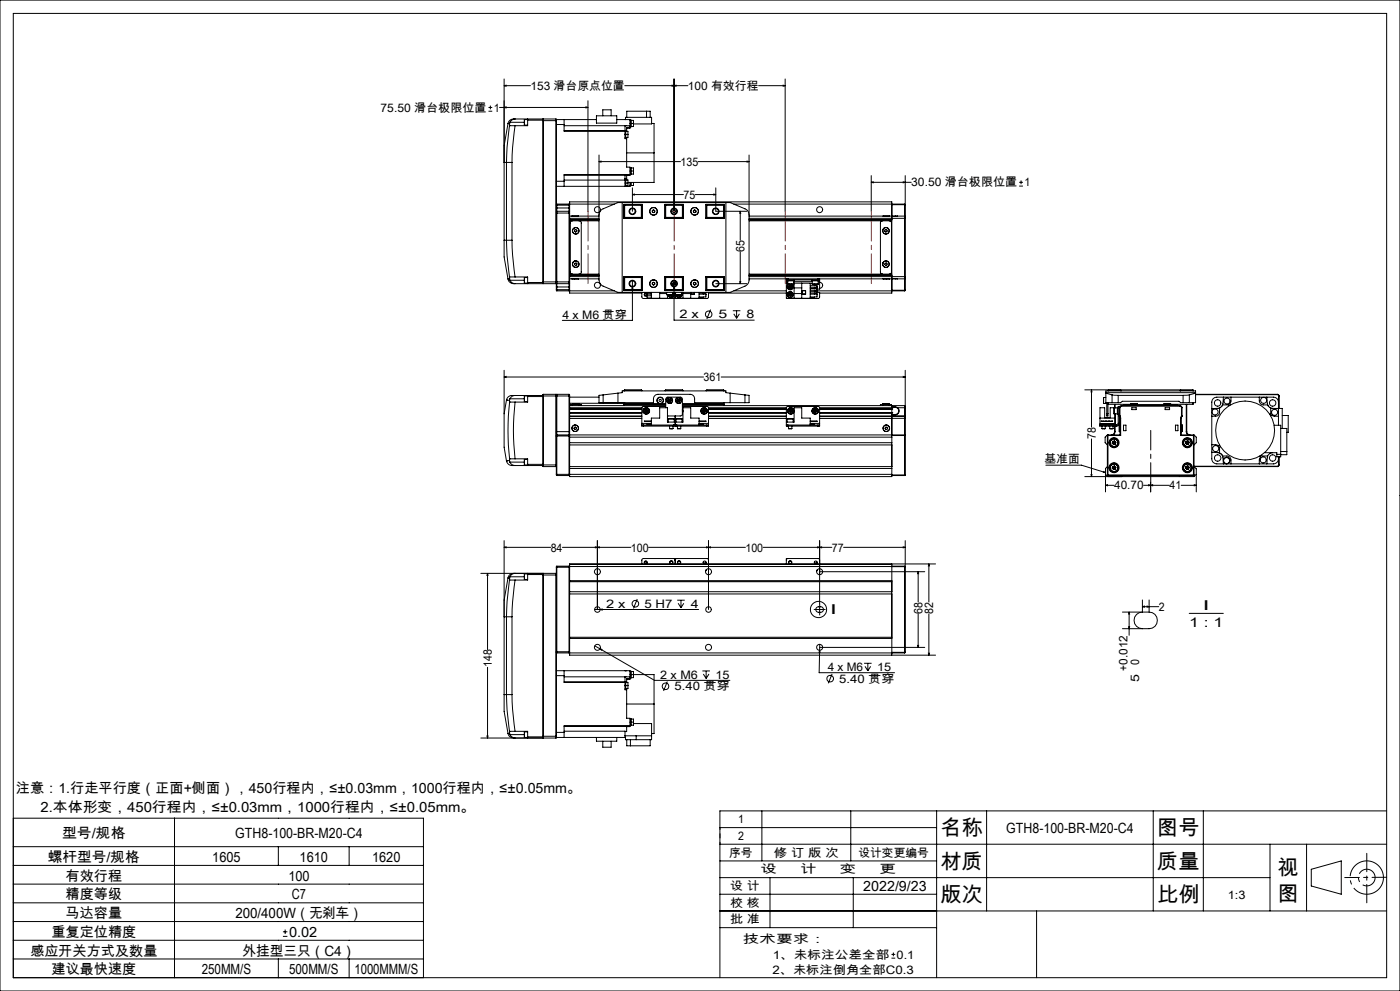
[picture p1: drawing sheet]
<svg xmlns="http://www.w3.org/2000/svg" width="420mm" height="297mm" viewBox="0 0 420 297" stroke-linecap="round" stroke-linejoin="round" font-family="sans-serif">
<g fill="none" stroke="#000" stroke-width=".3">
<path d="M0 0h420v297h-420zM4 4h412v289h-412zM146.5 33.3h1.2M146.5 32.2h1.2M147.1 31.6v1.2M149.9 32.2h26.5M151.2 25.7l.6-.2v.3zM151.2 32.2l.6-.2v.3zM151.2 23.7v48.3M151.2 25.7h7.9M152.4 37l-1.2 6.7v5h.7M152.4 37l.5 .1"/>
<path d="M152.9 37.5l-.8 6.6-.2 4.6M152.9 37.5l1.6 .2M152.9 37.1v.4M153 36.7l-.1 .4M153 36.7h4.3M154.5 35.7h-.3a1.65 1.65 0 0 0-1.8 1.3M154.5 37.7l-.7 6.5-.2 4.5M154.5 35.7l8.4 .1M154.5 35.7l-.8 .2-.7 .8M157.3 35.8v1.7M157.3 35.8h1M157.3 37.5h1"/>
<path d="M158.3 35.7v.3M158.3 36v1.7h-3.8M158.3 36h4.6M162.9 35.8v.4M162.9 36.2v48.3M162.9 36.2h4M163 35.7v49.3M163 35.7h3.8M163 35.7l-.1 .1M166.8 35.7v49.3M166.8 35.7l.1 .5M166.9 36.2v48.7"/>
<path d="M166.9 35.8h12M166.9 37.3h2.3M169.2 37.3v2h18.5v2h-.2M169.2 35.8v1.5M169.2 39.2h18.3M169.2 37.7h19.8M175.8 32l.6 .2-.6 .1zM176.4 30.2v33.1M178.9 34.7h6.1v2.2h-6.1zM180.8 34.7v-1.8h2.5v1.8M185 35.8h4v2.6h-1M187.4 25.7h19"/>
<path d="M187.5 39.2v1.1M187.5 37.7h.1M187.5 37.7v1.4M187.5 35.8h.1M187.5 39.1v.1M187.5 39.1h.5M187.6 35.8v-.6h7.9v1.9h-5.5M187.7 39.4h.7v.9M188 39.1v.3M188 35.2v-1.9h7.1v1.9M189 38.2h-1v.9M189 36h.4v2h-.4"/>
<path d="M189 37h1M189.2 36v2M189.4 36.1h.6v.9M190 37v.9h-.6M194 33.3v1.9M195.5 37h.7v8.8M201.6 25.5l.6 .2-.6 .1zM202.2 25.7l.6-.2v.3zM202.2 23.7v39.6M227.6 25.7h7.9M235 25.5l.5 .2-.5 .1zM235.5 23.7v39.6"/>
<path d="M151.9 48.7h1.7M151.9 48.7v23.3M153.6 48.7v23.3M166.9 54.3h2.3M169.2 54.3v1.5M169.2 54h18.3M179.7 48.4l.6-.1v.3zM179.7 46.5v37.4l.4 1.1 .5 .6 4.8 2h33.6l5.2-2.3 .4-.6 .1-.8v-37.4M179.7 48.4h24.5M187.5 40.3v1.3h.5M187.5 40.3h.1M187.5 52.5h.1"/>
<path d="M187.5 52.5v1M187.5 54v1.8M187.5 53.9h.2v1.9M187.5 55.8h.1M187.5 40.3h.9M187.5 53.5v.5M187.5 53.5h.5M187.5 54.9h.9M187.7 53.9h.7v1M188 41.2v.4M188 53.5v.4M188 41.6v8.5h1v2.4h-19.8"/>
<path d="M188 55.8h.1M188 45.8h8.2M188.4 40.3v.9h-.7M188.4 54.9v.9h-.7M189 52.3h-19.8v2M189 50.3h.4v1.9l-.4 .1M189 52.6h-1v.9M189 54.7v1.1h-22.1M189 51.3h1M189.2 50.3v2M189.2 54.7v1M189.4 50.3h.6v1"/>
<path d="M189.4 54.7v.9l-.4 .1M189.7 58.3l.6-.1v.3zM189.7 56.3v7M189.7 58.3h15.3M190 51.3v.9h-.6M190 54.7v.9h-.6M196.2 45.8v8.9h-7.8M208.6 58.3h6.1M209.4 48.4h15.3M214.1 58.2l.6 .1-.6 .2zM214.7 56.3v7h9.3M224.1 48.3l.6 .1-.6 .2z"/>
<path d="M261.4 54.6l.6-.1v.3zM261.4 54.6h12M261.4 52.6v10.7M271 54.5l.6 .1-.6 .2zM271.6 52.6v12.3M305.8 55.8h1.1M305.8 54.6h1.1M306.3 54.1v1.1M151.2 72v5l1.2 6.6M151.2 72h.7M151.9 72h1.7M151.9 72l.2 4.6 .8 6.5"/>
<path d="M153.6 72l.2 4.4 .7 6.6M166.9 61.6h4M166.9 63.8h4M166.9 62.3h4M167 63.3v21.7M167 61.2v2.1M167 63.3h3.7M167 61.2h3.7M167 63.3l-.1 .2M167 61.2l-.1 .1M170.7 63.3v21.7M170.7 61.2v2.1"/>
<path d="M170.7 63.3l.2 .2M170.7 61.2l.2 .1M170.9 63.5v.3M170.9 63.5v-3h96.6v4.3M170.9 63.8v20.7M170.9 66.2h8.8M170.9 65.9h8.8M170.9 64.8h8.8M170.9 61.2h13.4M170.9 65.4h8.8M170.9 65.8h8.8M171.6 64.8h2"/>
<path d="M171.7 66.2l-.5 .2-.1 .3v14.9l.1 .4 .5 .2M172.4 68.9l.4-.1 .3 .2-.1 .4-.3 .2-.3-.3zM172.4 78.9l.4-.1 .3 .3-.1 .3-.4 .1-.2-.2zM173.7 66.2l.5 .2 .2 .3v14.9l-.2 .4-.5 .2M179.7 64.4l.4-1.1 .5-.5 4.8-2.1h33.6l4.8 2.1 .6 .5 .3 1.1M186.7 60.7v26.9M187.1 64.8h.1M187.1 61.2h5.6v4.2h-5.6zM187.2 61.5v3.9M187.2 61.5h5.2M187.4 61.3v4M187.4 61.3l-.2 .2"/>
<path d="M187.4 61.3h5.3M187.4 65.3h5.3M192.4 61.5l.1-.2v4l-.1-.1M192.4 65.2h-5.2l.2 .1M192.4 61.5v3.7M195.7 63.5l.4 .2M195.7 63.1v.4M196 62.9l.4 .2M196 62.9l-.3 .2M196.4 63.5l-.3 .2M196.4 63.1v.4M199.5 61.2h5.5v4.2h-5.5z"/>
<path d="M199.5 61.3h5.5M199.5 65.3h5.5M199.7 61.5v3.7M199.7 61.5l-.1-.2v4l.1-.1M199.7 61.5h5M199.7 65.2h5M204.7 61.5l.2-.2v4l-.2-.1M204.7 61.5v3.7M208.1 63.5l.3 .2M208.1 63.1v.4M208.4 62.9l.3 .2M208.4 62.9l-.3 .2"/>
<path d="M208.7 63.1v.4M208.7 63.5l-.3 .2M211.8 61.2h5.5v4.2h-5.5zM211.8 61.3h5.3M211.8 65.3h5.3M212.1 61.5l-.2-.2v4l.2-.1M212.1 61.5v3.7M212.1 61.5h5.1M212.1 65.2h5.1l-.1 .1M217.1 61.3v4M217.1 61.3l.1 .2M217.2 61.5v3.9"/>
<path d="M217.2 64.8h.1M217.8 60.7v26.9M220.2 61.2h51.2M222.1 63.3l.1 .6h-.3zM222.1 63.3v8.7M222.1 75.5v9.5M224.7 66.2h42.8M224.7 65.9h42.8M224.7 64.8h43.9M224.7 65.4h46.7M224.7 65.8h42.8M264.8 66.2l-.5 .2-.2 .3v14.9l.2 .4 .5 .2"/>
<path d="M264.9 64.8h2M265.5 68.9l.3-.1 .3 .2v.4l-.4 .2-.3-.3zM265.5 78.9l.4-.1 .3 .3-.2 .4h-.4l-.2-.3zM266.8 66.2l.5 .2 .1 .3v14.9l-.1 .4-.5 .2M267.5 64.8v.6M267.5 65.4v17.5M267.5 61.3h3.9M268.6 64.8h.7M268.6 64.8h.1M269.3 64.8h-.7M269.3 64.8h2.1M271.4 65.4h.2"/>
<path d="M271.4 64.8v.6M271.4 64.8l.2 .1M271.4 61.2v.1M271.4 61.2l.2 .1h-.2M271.4 61.3v3.5M271.4 65.4v17.5M271.6 64.9v.5M271.6 65.4v17.5M152.4 83.6a1.79 1.79 0 0 0 2.1 1.4M152.9 83.1v.5M152.9 83.6l.1 .4M152.9 83.6h-.5"/>
<path d="M153 84l.7 .8 .8 .2M153 84h4.3M154.5 83l-1.6 .1M154.5 83h3.8v1.7M157.3 83.2v1.6M157.3 83.2h1M157.3 84.8h1M158.3 84.7v.3M158.3 84.7h4.6M162.9 84.9l-8.4 .1M162.9 84.5v.4M162.9 84.5h8"/>
<path d="M162.9 84.9l.1 .1M163 85h3.8M166.9 84.9v1.1M166.9 86l.1 1.2M166.9 84.9l-.1 .1M166.9 86.8h4M166.9 84.8l.1 .2M166.9 86h4M167 85v2.2M167 85h3.7M167 87.2h3.7M170.7 85v2.2"/>
<path d="M170.9 84.5v.3M170.9 84.8v3h21.6M170.9 82.2h8.8M170.9 82.5h8.8M170.9 83.6h8.8M170.9 87.2h13.4M170.9 82.9h8.8M170.9 84.8l-.2 .2M170.9 87l-.2 .2M171.6 83.6h2M187.1 83.6h.1M187.1 82.9h5.6v4.2h-5.6z"/>
<path d="M187.2 82.9v3.9M187.2 86.8h5.2M187.2 86.8l.2 .2M187.4 83v4M187.4 83l-.2 .2h5.2M187.4 83h5.3M187.4 87h5.3M189.7 85.8l.2 .6h-.3zM189.7 84.2v11.8h-21M192.4 83.2l.1-.2v4l-.1-.2M192.4 83.2v3.6M192.5 87.6l.1 1.5 .4 .4 9.3-.1"/>
<path d="M193.3 87.6v.2h2.1M193.3 88.2v.4h2.1M193.3 88.2v.2M193.3 88.2h2.1M193.5 88.6h.5M194.1 87.8v.4l-.4-.3-.4 .3M194.1 88.6v.7h1.3M195.4 87.6v1.8h14.3v-1.8M195.7 85.2l.4 .2M195.7 84.8v.4M196 84.6l.4 .2M196 84.6l-.3 .2"/>
<path d="M196.4 85.2l-.3 .2M196.4 84.8v.4M197.9 87.6v1.8M197.9 88h2.1M199.5 83h5.5M199.5 82.9h5.5v4.2h-5.5zM199.5 87h5.5M199.7 83.2v3.6M199.7 87v.1M199.7 83.2l-.1-.2v4l.1-.2M199.7 83.2h5M199.7 86.8h5"/>
<path d="M200 88.3h1.8M200 87.6v.7M200.2 88.3v1.1M200.4 87v.1M200.9 88.3l.1 .3M201 88.6l.5 .2M201 88.6l.4-.3 .1 .5M201.5 88.3l.4 .1M201.8 87.6v.7M201.8 88.1l.1 .3M201.8 85.2l.3-.1zM201.9 85.2l.2 .2"/>
<path d="M201.9 88.4l-.4 .4M201.9 85.3l.1 .1M201.9 87.6a.86 .86 0 0 1-.1 1.5 .86 .86 0 0 1-1.3-.8M202 87.6a.9 .9 0 0 1-.2 1.5 .9 .9 0 0 1-1.3-.8M202.1 84.6v.5M202.1 84.9h.5M202.2 85.8l.2 .6h-.3zM202.2 84.2v11.8h24.1M202.6 84.7v.6M202.6 87.6v1.8M202.7 88.3h1.8M202.7 87.6v.7"/>
<path d="M202.8 88.3l.2 .5M203.3 88.3v.3M203.3 88.6l.5 .2M203.3 88.6l.4-.3 .1 .5M203.8 88.3l.4 .2M204 87v.1M204.2 88.3v.2M204.2 88.5l-.4 .3M204.5 87.8a.91 .91 0 0 1-.3 1.2 .91 .91 0 0 1-1.2-.2M204.5 87.8a.88 .88 0 0 1-.3 1.2 .88 .88 0 0 1-1.2-.2M204.5 87.6v.7M204.7 83.2l.2-.2v4.1"/>
<path d="M204.7 83.2v3.6M204.7 87v.1M204.7 86.8l.2 .2M204.9 87.6v1.8M204.9 88h2.3M207.2 87.6v1.8M207.3 87.6v.6h1.1l-.1-.6M208.1 85.2l.3 .2M208.1 84.8v.4M208.4 84.6l.3 .2M208.4 84.6l-.3 .2M208.7 84.8v.4"/>
<path d="M208.7 85.2l-.3 .2M209.7 88.2h2.1M211 87.8v.4l.4-.3 .4 .3M211 89v.3h-1.3M211.8 88.2v.2M211.8 82.9h5.5v4.2h-5.5zM211.8 87.6v.2h-2.1M211.8 88.2v.8h-2.1M211.8 83h5.3M211.8 87h5.3M212.1 83.2l-.2-.2v4l.2-.2M212.1 83.2v3.6"/>
<path d="M212.1 86.8h5.1M212.5 87.6v1.5l-.3 .4-9.4-.1M212.5 87.8h23.4M213.2 92.8l-1.1 2.8M214.7 85h9.3M217.1 83v4M217.1 83l.1 .2h-5.1M217.2 82.9v3.9M217.2 83.6h.1M217.2 86.8l-.1 .2M219.9 93.1h2.2M220.1 94l.9 1.4"/>
<path d="M220.2 87.2h15.7M221 93.1v2.3M221.8 94l-.8 1.4M221.9 84.4h.3l-.1 .6zM224.7 82.2h42.8M224.7 82.5h42.8M224.7 83.6h11.2M224.7 82.9h46.7M235.9 83.9h.5M235.9 83.6h.5M235.9 83.9v.5M235.9 83.6v.3"/>
<path d="M235.9 84.4v5h7.2v-4.5h-5M235.9 84.4h.4M235.9 84.9h.4M236.2 83.9v.3h2v-.3M236.3 85.1h.1M236.3 84.2v.9M236.4 85.2h1.7M236.4 83.6v.3M236.4 83.6h9M236.4 83.9h9M236.5 86l.3 .4M236.6 88.1v.5"/>
<path d="M236.6 88.1l.5 .2M236.6 85.2l-.5 .8M236.6 88.6l.5 .2M236.7 85.2l-.5 .8M236.8 85.5l-.3 .5M236.8 85.5l.3 .5M237 87.8l-.4 .3M237 87.8l.5 .2M237 87.8l.1 1M237.1 86l-.3 .4M237.1 86l.2 .4M237.1 86h-.6"/>
<path d="M237.1 88.3l.4 .2M237.1 88.3l-.5 .3M237.3 85.5h-.5M237.3 85.5l.3 .4M237.3 85.5l-.2 .5M237.3 86.4h-.5M237.4 85.2a.87 .87 0 0 1 .2 1.5 .87 .87 0 0 1-1.4-.7M237.5 85.2a.9 .9 0 0 1 0 1.5 .9 .9 0 0 1-1.4-.7M237.5 88v.5M237.5 88l-.4 .3M237.5 88.5l-.4 .3M237.6 85.9l-.3 .5"/>
<path d="M237.6 85.9l-.5 .1M238.1 85.2h.1M238.1 84.2v.9M238.1 84.4h5.6M238.2 84.9v4.5M238.2 88h2.3M238.2 86.3h2.3M240.5 84.9v4.5M240.6 87.1h1.1v1.1h-1.1zM240.7 88.1v-1h1v1M243.1 85.6h2v.5M243.1 86.5h2v.5h-2"/>
<path d="M243.1 87.3h2v.5h-2M243.1 88.2h2M243.1 86.1h2M243.1 85h.6M243.6 83.9v.3h2v-.3M243.7 85.1h.1M243.7 85.1h1.8M243.7 84.2v.9M244.3 87.8v.4l.4-.3 .4 .3M244.3 85.2v.4M244.3 87v.3M244.3 89v.3h-1.2"/>
<path d="M244.3 87.2h27.1M244.5 85.6h.4M245.1 86.1l-.4 .3-.4-.3v.4M245.1 85.9v.2M245.1 88.2v.2M245.1 87.6h.8v1.5l-.4 .4-9.4-.1M245.1 88.2v.8h-2M245.1 86h.1M245.4 83.9h.5M245.4 83.6h.5M245.4 83.6v.3M245.5 85.1l-1.8 .1"/>
<path d="M245.5 84.2v.9M245.5 84.4h.4M245.9 84.6a.9 .9 0 0 1 .9 .9 .9 .9 0 0 1-.9 .9M245.9 83.9v.5M245.9 83.6v.3M245.9 84.4v2.2h-.8M245.9 83.6h22.7M264.9 83.6h2M267.5 82.9v4.9h-21.6M267.5 82.9v.6h1.1M267.5 87h3.9M268.6 83.5l.7 .1"/>
<path d="M268.6 83.6h.7M268.6 83.5v.1M269.3 83.6h2.1M271.4 82.9h.2M271.4 82.9v.7M271.4 87h.2M271.4 87v.2M271.4 83.6v3.4M271.6 82.9v.5M271.6 83.4l-.2 .2M271.6 87l-.2 .2M271.6 83.4v3.6"/>
<path d="M151.2 113l.6-.2v.3zM151.2 111v13M151.2 113h59.9M151.9 119.9h.1M151.9 119.9l1 .1M151.9 119.9l-.7 4.1M153 119.5l-.1 .5M153 119.5h4.3M154.5 118.5h-.3a1.84 1.84 0 0 0-2.3 1.4M154.5 118.5a1.59 1.59 0 0 0-1.5 1M154.5 118.5h8.4M157.3 119.5v.9"/>
<path d="M157.3 118.7v.8M157.3 118.7v1.7M157.3 118.7h1M158.3 118.5v.3M158.3 118.8h4.6M158.3 118.8v1.7h-3.8M162.9 118.7h8M162.9 118.8v20.4M163 118.2l-.1 .6M163 118.2v21.6M163 118.2h3.8M166.8 118.2v21.6"/>
<path d="M166.8 118.2l.1 12.3M167 118.2v12.1M167 118.2h3.7M167 118.2l-.1 .2M170.7 118.2v12.1M170.7 118.2l.2 .5M170.9 119h8.8M170.9 118.7v10.7M180.9 118.4l-1.2 .1v2.2h1.2M180.9 118.4v2.3M185.4 117.8v2.9M185.4 117.8l1.3-.1v-.5h31.1v.5l1.2 .1"/>
<path d="M185.4 117.8l-4.5 .6M187.2 117h5.3M187.2 117v.2M187.4 116.8h5l.1 .2M187.4 116.8v.4M187.4 116.8l-.2 .2M192.5 117v.2M199.6 117l.1-.2h5l.2 .2M199.6 117h5.3M199.6 117v.2M200.6 119.6l-.2 .4M200.6 119.6l.3 .4"/>
<path d="M201.1 119.6l.3 .4M201.1 119.6h-.5M201.1 119.6l-.2 .4M201.4 120l-.2 .4M201.4 120h-.5M203.3 119.6l-.2 .4M203.3 119.6l.5 .8M203.8 119.6l.2 .4M203.8 119.6h-.5M203.8 119.6l-.5 .9M204 120l-.2 .4M204 120h-.9"/>
<path d="M204.9 117v.2M211.9 117v.2M211.9 117h5.3M216.4 113h55.2M217.1 116.8h-5l-.2 .2M217.1 116.8v.4M217.1 116.8l.1 .2M217.2 117v.2M219 117.8v2.9M219 117.8l4.5 .6M223.5 118.4l1.2 .1v2.2h-1.2M223.5 118.4v2.3"/>
<path d="M271 112.8l.6 .2-.6 .1zM271.6 111v13.6M325.4 116.8h32.5M327.4 116.8v11.2M327.4 116.8l.2 .6h-.3zM331 119.1h.1M331 119.1v1.8M331.1 119.1v1.8M331.1 119.1h.7M331.8 117.7h26.9M331.8 117.8l1.8 .6M332.4 117h4"/>
<path d="M332.4 117v.2M332.4 117l.1-.2v.4M333.6 118.4l1.9 .1M333.6 118.4v2.3M335.5 118.5h19.4M335.5 118.5v2.2M336.4 117l-.2-.2v.4M336.4 117v.2M354 117h4M354 117l.2-.2v.4M354 117v.2M354.9 118.5v2.2"/>
<path d="M356.8 118.4l-1.9 .1M356.8 118.4v2.3M357.9 116.8l.1 .2M357.9 116.8v.4M358 117v.2M358.7 118.2h24.5M358.7 118.3h24.5M358.7 117.8l-1.9 .6M367 119l-.2 2.4M369.3 119v1.4l-.4 .6 .2 .4M377.8 119v1.2a1.21 1.21 0 0 0 1.2 1.2h1.3M379 119h-13.9a1.45 1.45 0 0 0-1.6 1.5v2.8"/>
<path d="M379.2 119h2.8a1.51 1.51 0 0 1 1.5 1.5v7M380 119l.3 2.4M383.2 118.2l.4 .1 .1 .4M383.2 118.3l.4 .4M383.2 118.2v.1M383.6 118.7h.1M383.6 118.7v3.7M383.7 118.7v3.7M151.2 124v10l.7 4.1M151.9 138.1a2.06 2.06 0 0 0 2.6 1.4M151.9 138.1h.1M152.9 120v.4"/>
<path d="M152.9 138l.1 .5M152.9 138l-1 .1M152.9 120.4l1.6 .1M152.9 120.4a75.3 75.3 0 0 0 0 17.2M152.9 137.6v.4M153 138.5l.7 .8 .8 .2M153 138.5h4.3M154.5 120.5a73.4 73.4 0 0 0 0 17M154.5 137.5l-1.6 .1M154.5 137.5h3.8v1.7M154.5 139.5h8.4M157.3 138.5v.8"/>
<path d="M157.3 137.7v.8M157.3 137.7v1.6M157.3 137.7h1M157.3 139.3h1M157.3 120.4h1M158.3 139.2v.3M158.3 139.2h4.6M162.9 139.2l.1 .6M162.9 139.3h4M163 139.8h3.8M166.9 139.7l-.1 .1M166.9 130.5l.1 12"/>
<path d="M166.9 130.7h4M166.9 129.4h4M167 130.3h3.7M167 130.3v12.2M167 130.3l-.1 .2M170.7 130.3v12.2M170.7 130.3l.2 .2M170.9 129.4v.9M170.9 131h96.6M170.9 132.7h96.6M170.9 133.3h96.6M170.9 130.3h100.5"/>
<path d="M170.9 139.8h96.6M170.9 121.6h28.8M170.9 122.6h21.6M170.9 123.7h21.6M170.9 122.7h21.6M170.9 123.6h21.6M170.9 122.2h21.7M170.9 124.7h21.6M170.9 125.4h21.6M170.9 122.5h21.6M170.9 124.8h21.6M170.9 120.9h16.3"/>
<path d="M171.7 121h2M171.7 121.2h-.6v.4M171.7 121v.6M171.7 121.2h2M171.8 121.2h1.9M172.3 128.1l.3-.1 .3 .3-.1 .3-.4 .1-.2-.3zM173.7 121.2h.7v.4M173.7 121v.6M180.9 120.7h15.1v-1.2a1.39 1.39 0 0 1 1.4-1.3h9.6a1.33 1.33 0 0 1 1.4 1.3v1.2h15.1M187.2 120.7v.9M187.4 121h12.3M187.4 121l-.2 .2h12.5"/>
<path d="M187.4 120.7v.3M192.5 127.4v.3h.5M192.5 127.4h.5M192.5 126.9v.5M192.5 126.9h2.9M193 127.4h9.1M193 127.7h9.1M193 127.4v.3M193.4 123.3l.3 .3M193.5 122.8l-.1 .5M193.5 122.8l.4 .4M193.9 123.2l.3 .3"/>
<path d="M193.9 123.2l-.2 .4M194 122.7l-.5 .1M194 122.7l.4 .3M194 122.7l-.1 .5M194.2 123.5l-.5 .1M194.4 123l-.2 .5M194.4 123l-1 .3M195.4 127.4v-2.1h2.5v-3.1h2.3v4.3h4.7v-4.3h2.3v3.1h2.5v2.1M195.4 127h-1.3v.2h1.3M195.4 126.2h-2.1l2.1 .1M199.7 121.8l-7 .2-.2 4.9M199.7 122.2v-2.5l.4-.6 4.1-.1 .5 .4v4.7l-.2 .4-.3 .2h-4"/>
<path d="M200.4 120l.3 .5M200.5 125.6h1.8M200.5 125.6v.9M200.9 128.4h1M200.9 127.7v.7M200.9 120l-.2 .5M200.9 120l.3 .4M200.9 120h-.5M201.2 120.4l-.5 .1M201.9 127.7v.7M202.1 127.4h1M202.1 127.7h.5"/>
<path d="M202.1 127.4v.3M202.2 125.5l-1.7 .1M202.3 125.6h.1M202.3 125.6v.9M202.6 127.7h.5M202.6 124.7v3M202.8 125.6h.2M202.8 125.6v.9M203 125.5l-.2 .1M203 125.5h1.6M203.1 127.4v.3M203.1 127.4h9"/>
<path d="M203.1 127.7h9M203.1 120l.2 .5M203.2 128.4h1M203.2 127.7v.7M203.8 120.4l-.5 .1M204.2 127.7v.7M204.6 125.6h.1M204.6 125.6v.9M204.7 122.6l.2 .5-.2 .6M204.7 121.8l7.6 .1 .2 .3v4.7M204.7 122.8v.7M204.7 122.9v.5"/>
<path d="M204.7 121.6h66.7M204.7 121h12.4M209.7 127h1.3v.2h-1.3M209.7 126.2h2.1l-2.1 .1M209.7 126.9h2.8M210.8 122.9v.5M210.8 122.9l.4 .3M210.8 123.4l.4 .2M211.2 122.7l-.4 .2M211.2 122.7l.4 .2M211.2 122.7v.9M211.2 123.2l.5 .2"/>
<path d="M211.2 123.2l-.4 .2M211.6 122.9l.1 .5M211.6 122.9l-.4 .3M211.7 123.4l-.5 .2M212.1 127.4h.4M212.1 127.4v.3M212.5 127.4v.3h-.4M212.5 126.9v.5M212.5 122.6h23.4M212.5 123.7h23.4M212.5 122.7h23.4M212.5 123.6h23.4"/>
<path d="M212.5 122.2h23.4M212.5 124.7h23.4M212.5 125.4h23.4M212.5 122.5h23.4M212.5 124.8h23.4M217.1 120.7v.3M217.1 121l.1 .2h-12.5M217.2 120.7v.9M235.9 127.4h.5M235.9 126.5h2.3v-4.3h2.3v3.1h2.6v2.1M236.2 125.5h.1M236.1 125.6h.2"/>
<path d="M236.1 125.6v.9M236.3 125.5l1.6 .1M236.3 125.6h1.6M236.4 127.4h9M236.4 127.7h9M236.4 127.4v.3M236.5 128.4h1.1M236.5 127.7v.7M236.7 123.4l.5 .2M236.8 122.9l-.1 .5M236.8 122.9l.4 .3M237.2 123.2l.4 .2"/>
<path d="M237.2 123.2v.4M237.3 122.7l-.5 .2M237.3 122.7l.4 .2M237.3 122.7l-.1 .5M237.6 127.7v.7M237.6 123.4l-.4 .2M237.7 122.9l-.1 .5M237.7 122.9l-1 .5M237.9 125.6v.9M243.1 127h1.2v.2h-1.2M243.1 126.2h2l-2 .1M243.1 126.9h2.8"/>
<path d="M244.1 122.9l.1 .5M244.1 122.9l.9 .5M244.2 123.4l.4 .2M244.5 122.7l-.4 .2M244.5 122.7l.5 .2M244.5 122.7l.1 .9M245 122.9v.5M245 122.9l-.8 .5M245 123.4l-.4 .2M245.4 127.4h.5M245.4 127.4v.3M245.9 122.5l21.6 .1"/>
<path d="M245.9 127.4v.3h-.5M245.9 126.9v-4.7l-.2-.3-9.4-.1-.4 .4v5.5h.5M245.9 126.9v.5M245.9 122.6h21.6M245.9 123.7h21.6M245.9 122.7h21.6M245.9 123.6h21.6M245.9 122.2h21.6M245.9 124.8h21.6M264.8 121h2M264.8 121.2h-.7v.4M264.8 121.2h2.6v.4"/>
<path d="M264.8 121v.6M264.8 121.2h1.9M265.7 128h.4l.2 .4-.2 .3h-.4l-.2-.4zM266.8 121v.6M267.5 123.7h.1M267.5 122.2v2.6M267.5 124.8v18h-96.6v-12.5M267.5 122.6h.1M267.5 130.5h3.9M267.5 124.3h1.1M267.5 124.2h1.1M267.5 124.8h3.9"/>
<path d="M267.5 122.1h1.1M268.6 121.9h-1.1v-.3v.6M268.6 122.1l.6 .2M268.6 121.9l.7 .3M268.6 121.9v.2M268.6 124.2v.1M269.2 122.3a1.07 1.07 0 0 1 .4 1.2 1.07 1.07 0 0 1-1 .7M269.3 122.2a1.18 1.18 0 0 1 .4 1.3 1.18 1.18 0 0 1-1.1 .8M269.3 122.2h2.1M269.3 122.2l-.1 .1M271.4 130.3v.2M271.4 130.3l.2 .2h-.2"/>
<path d="M271.4 121.6v.6M271.4 121.6l.2 .1v.5h-.2M271.4 124.6h.2M271.4 124.6v.2M271.4 125.4h.2M271.4 124.8v.6M271.4 124.6l-25.5 .1M271.4 122.2v2.4M271.4 125.4v4.9M271.4 130.5v11.8M271.4 125.4h-25.5M271.6 124.7l-.2 .1"/>
<path d="M271.6 124.6v.1M271.6 124.7v.7M271.6 125.4v16.9M313.8 139.4h10.6l7.2 2.2M327.4 131.5v11.3M330 125.3h4.5M330.1 127h4.3v.2h-4.3zM330.4 126.2l.8 .1zM330.4 127.4h-.5v.3h.5M330.4 127.4h4.6M330.4 127.7h1.4M330.4 127.4v.3"/>
<path d="M330.6 128.4h1M330.6 127.7v.7M331 120.9h.1M331.1 120.9h.9M331.6 126.2l.5 .1zM331.6 127.7v.7M331.8 127.7h.9M331.8 127.4v.3M332 124v.7h.4v-.7M332 124h.4M332 120.7v3.3M332.2 130.5l.1-.2 .1 .2"/>
<path d="M332.2 130.5h.2M332.2 139.8l-.6 .6v7M332.2 130.5v11.8M332.4 130.5h3.8M332.4 120.7v3.3M332.4 130.5v11.8M332.4 121l.1 .2M332.4 126.2l.5 .1zM332.5 121.2h6.7M332.5 120.7v.5M332.7 127.7h2.3M332.7 127.4v.3"/>
<path d="M332.9 128.4h1M332.9 127.7v.7M333.3 126.2l.5 .1zM333.6 120.7h1.9M333.6 120.7h-1.8v-3.5h26.9v3.5h-1.9M333.7 132.8l.3 .4M333.8 132.3l-.1 .5M333.8 132.3l.4 .4M333.8 139.8l-.1 .5M333.8 139.8l.4 .4M333.9 127.7v.7M334.2 122.2v.1"/>
<path d="M334.2 122.3v1.7M334.2 122.2v1.8M334.2 124h1M334.2 122.2h1M334.2 132.7l-.5 .1M334.2 132.7l-.2 .5M334.2 132.7l.4 .4M334.4 129.4a.96 .96 0 0 1-1 .9M334.4 129.4h.1M334.4 132.1l-.6 .2M334.4 132.1l.4 .4M334.4 132.1l-.2 .6"/>
<path d="M334.4 139.6l.4 .4M334.4 139.6l-.6 .2M334.4 139.6l-.2 .6M334.4 121.2v1M334.4 127.7v1.7M334.5 122.2h-1.4v3h-1.7v-3h-1.4v5.2M334.5 124v3.4M334.5 129.4l-.5 .9M334.5 121.2v1M334.5 127.7v1.7M334.6 133.1l-.6 .1M334.8 132.5l-.2 .6"/>
<path d="M334.8 132.5l-.6 .2M335 127.4v.3M335.5 122.2h-.3v1.9h.3M335.5 126.9l-.5 .5M335.5 120.7h.7l.5-.4h17l.5 .4h.7M335.5 126.9h.3M335.5 122.3h.3M335.5 122.3v4.6M335.8 127.4v2M335.8 127.3h.1M335.8 127.4h.1M335.8 124.7l.2 .7"/>
<path d="M335.8 122.2v-.4h-.3v.5M335.8 126.9a.84 .84 0 0 1-.8 .8M335.8 124.6l.1 .2M335.8 124.6h.2M335.8 122.2h.2M335.8 127.3v2.1M335.8 127.3h.2M335.8 129.4h.2M335.8 122.2v4.7M335.9 124.8l.1 .6M336 124.6v.1M336 124.7l.2 .7"/>
<path d="M336 124.7l-.1 .1M336 127.3v2.1M336 122.2v2.4M336 127.4h.1M336 129.3v.1M336 125.4h.2M336 130.3l.2 .2M336 130.3h-3.8l-.7 .7v1.7l.7 .6M336 125.4v4.9M336.2 125.4v5.1M336.5 121.6v.1M336.5 121.7l-.5 .5"/>
<path d="M336.5 121.6l-.5 .1-.2 .5M336.5 121.6h17.4M336.5 121.7h17.4M337 127.4h.8v1.7h-.8zM337.9 121.2h-.7v.4M337.9 121.2h14.6M337.9 121.2v.4M339.2 121h2M339.2 121.2h.1M339.2 121.2h2M339.2 121v.2M339.5 122.2h1.4v.6h-1.4z"/>
<path d="M341.2 121.2h.1M341.2 121v.2M349.2 121h2M349.2 121.2h.1M349.2 121.2h2M349.2 121v.2M349.5 122.2h1.4v.6h-1.4zM351.2 121.2h.1M351.2 121.2h6.7M351.2 121v.2M352.5 121.2h.7v.4M352.5 121.2v.4"/>
<path d="M352.6 127.4h.8v1.7h-.8zM353.9 121.7l.5 .5M353.9 121.6v.1M353.9 121.6l.5 .1 .2 .5M354.2 125.4h.2M354.2 130.5h3.8M354.2 125.4v5.1M354.4 129.3v.1M354.4 130.3l-.2 .2M354.4 130.3h3.8l.7 .7v1.7l-.7 .6M354.4 125.4v4.9M354.4 124.7l.1 .1"/>
<path d="M354.4 124.7l-.2 .7M354.4 127.3v.1M354.4 122.2h.2M354.4 124.6v.1M354.4 124.6h.2M354.4 127.3v2.1M354.4 127.3h.2M354.4 129.4h.2M354.4 122.2v2.4M354.5 124.8l-.1 .6M354.6 127.3v2.1M354.6 124.7l-.2 .7"/>
<path d="M354.6 124.6l-.1 .2M354.6 122.2v2.5M354.9 120.7h1.9M355.6 132.8l.4 .4M355.8 132.3l-.2 .5M355.8 132.3l.8 .8M355.8 139.8l-.2 .5M355.8 139.8l.8 .8M355.9 129.4l.2 .6 .3 .3M355.9 129.4h.1M355.9 121.2v8.2M356 129.4a1.02 1.02 0 0 0 1 .9"/>
<path d="M356 121.2v8.2M356.4 132.1l.4 .4M356.4 132.1l-.6 .2M356.4 132.1l-.4 1.1M356.4 139.6l.4 .4M356.4 139.6l-.6 .2M356.4 139.6l-.2 .6M356.6 133.1l-.6 .1M356.8 132.5l-.2 .6M356.8 132.5l-1.2 .3M357.9 120.7v.5M358 130.5h.2"/>
<path d="M358 130.5v-.2l.2 .2M358 120.7l-.1 .5M358 130.5v11.8M358.2 139.7h25M358.2 130.5v11.8M363.5 133.3h1.4l.6 .3 .4-.2M363.5 123.6v13.9a1.51 1.51 0 0 0 1.6 1.5h2.7M363.5 135.5l2.4 .3M365.8 135.7a2.25 2.25 0 0 1 1.2 2.6v.7M365.9 122.3v1.3a1.14 1.14 0 0 1-1.2 1.1h-1.2M365.9 135.8l.9 .9h1.3a1.2 1.2 0 0 1 1.2 1.2v1.1M365.9 122.3l-2.4 .2"/>
<path d="M366.1 133.8l-.2 .2v1.8M366.2 122.1l-.3 .2M366.8 121.4l-.9 .9M366.8 121.4h1.7l.2 .2M366.8 121.3l-.2 .4M378 136.7l.2 .3-.4 .6v1.4M378.4 136.4l.2 .3h1.7M380.3 136.7l-.3 2.3M380.3 121.4l.9 .9M380.3 121.4l.2 .3M380.9 122.1l.3 .2M381.2 124.6l.3-.2 .6 .3h1.4"/>
<path d="M381.2 122.3v1.7l-.3 .2M381.2 122.3l2.3 .2M381.8 135.7a1.69 1.69 0 0 0-1.5 1M382.2 127.5h2v9.4h-1.2v-1.2h-3.6M382.5 122.4h2.2v6M383 136.2h1.2M383.2 139.8h-25l.7 .7v6.9M383.2 139.7v.1M383.5 136.9a1.64 1.64 0 0 1-1.5 2.1h-13.9M383.6 139.3l-.4 .4M383.6 139.3h.1M383.6 136.9v2.4"/>
<path d="M383.7 139.3l-.1 .4-.4 .1M383.7 136.9v2.4M384.2 128.4h1.8v7.9h-1.8M384.2 135.3h1.8M384.7 124.5h1.8v5.1h-.5M166.9 142.1h4M167 142.5h3.7M170.9 142.2h96.6M170.9 140.4h96.6M170.9 142.3l-.2 .2M267.5 142.5h3.9M267.5 142.3h3.9"/>
<path d="M271.4 142.3v.2M271.4 142.3h.2M271.6 142.3l-.2 .2M327.3 142.2h.3l-.2 .6zM331.1 141.3l.5 .3h-.6zM331.6 145.4l.6-.1v.3zM331.6 145.4h2.6M331.6 142.2l.7 .6M332.2 142.3h.2M332.2 142.3l.2 .2M332.4 142.3v.2M332.4 142.5h25.6"/>
<path d="M332.4 142.3h25.6M333.7 140.3l.3 .4M334.2 140.2l-.5 .1M334.2 140.2l-.2 .5M334.2 140.2l.4 .4M334.6 140.6l-.6 .1M334.8 140l-.2 .6M334.8 140l-.6 .2M336.9 142.5l-.3 .3M343.1 145.4h7.7M344.6 145.3l.6 .1-.6 .2zM345.2 145.4l.6-.1v.3z"/>
<path d="M345.2 144.5v2.9M353.6 142.5l.3 .3M354.4 145.4h4.5M355.6 140.3l.4 .4M356.2 140.2l-.2 .5M356.2 140.2l-.6 .1M356.6 140.6l-.6 .1M356.8 140l-.2 .6M356.8 140l-.6 .2M358 142.3h.2M358 142.3v.2M358.2 142.3l-.2 .2"/>
<path d="M358.3 145.3l.6 .1-.6 .2zM358.9 142.2l-.7 .6h-32.8M146.3 171.8v22.9M146.3 171.8l.1 .6h-.3zM151.2 164l.6-.1v.3zM151.2 162v46.2M151.2 164h14M152.4 173.2l-1.2 6.6v5.1h.7M152.4 173.2l.5 .1M152.9 173.7l-.8 6.6-.2 4.6M152.9 173.7l1.6 .1M152.9 173.3v.4"/>
<path d="M153 172.9a1.64 1.64 0 0 1 1.5-1.1h-.3a1.65 1.65 0 0 0-1.8 1.4M153 172.9l-.1 .4M153 172.9h4.3M154.5 173.8l-.7 6.6-.2 4.5M157.3 172v1.7M157.3 172h1M157.3 173.7h1M158.3 171.8v.4M158.3 172.2v1.6h-3.8M158.3 172.2h4.6M162.9 171.8v.1M162.9 171.9v49.2"/>
<path d="M162.9 171.9v.4M162.9 172.3v48.4M162.9 172.3h4M166.8 171.8v49.4M166.8 171.8h-22.5M166.8 171.8l.1 .1M166.9 170.1h4M167 169.7l-.1 51M167 169.7v26M167 169.7h3.7M170.7 169.7v26M170.7 169.7l100.7 .1"/>
<path d="M170.9 177.3v.1M170.9 174h96.6M170.9 174.3h96.6M170.9 169.1h96.6M170.9 178h96.6M170.9 177.3h96.6M178.6 163.9l.6 .1-.6 .2zM179.2 164l.6-.1v.3zM179.2 162v20.7M189.3 164h-20.6M191.2 179.5l-1.2 2.8M193.3 168.4v.3h.8v-.3"/>
<path d="M193.5 168.2h.5M201.2 169a.5 .5 0 0 1-.2-.8 .5 .5 0 0 1 .8 0 .5 .5 0 0 1-.2 .8M202.3 167.4h.5M202.6 167.4v1.6M203.2 179.9h2.2M203.6 169a.5 .5 0 0 1-.3-.7 .5 .5 0 0 1 .8 0 .5 .5 0 0 1-.2 .7M204.3 179.9v2.2M211 168.4v.3h.8v-.3M211.8 171l-.1 .2M211.9 163.9l.6 .1-.6 .2zM212.5 164l.6-.1v.3zM212.5 167.9l-.3-.5h-9.2l-.4 .5-.5-.5h-9.1l-.4 .3-.1 1.3"/>
<path d="M212.5 162v20.7M223.6 164h-29M229 164h20.6M235.9 167.9l.4-.5h9.2l.4 .5M236.1 167.4h-.2v1.6M236.9 169a.5 .5 0 0 1-.2-.8 .5 .5 0 0 1 .8 0 .5 .5 0 0 1-.3 .8M244.3 168.4v.3h.8v-.3M245.1 170.9v.1M245.1 170.8l-.1 .4M245.3 163.9l.6 .1-.6 .2zM245.9 164l.6-.1v.3zM245.9 162v19"/>
<path d="M245.9 171.3h31.5M253.1 164h18.5M267.5 169v27.4M267.5 169.7h3.9M271 163.9l.6 .1-.6 .2zM271.4 169.7l.2 .1h-.2M271.4 169.7v.1M271.4 169.8v25.7M271.6 162v33.5M275.4 171.3l.2 .6h-.3zM275.4 171.3v9.1M278.7 169l.1 .6h-.3z"/>
<path d="M278.7 169v11.4M280.7 169h-109.8v27.4h109.8M342.7 179.8v3.6a2.49 2.49 0 0 0-2.5 2.5 2.49 2.49 0 0 0 2.5 2.5M344.7 179.8v3.6M146.3 200v21.2M151.9 184.9h1.7M151.9 184.9v23.3M153.6 184.9v23.3M166.9 195.3h4M166.9 195.5l.1 .2M167 195.7h3.7M170.9 195.7h100.5"/>
<path d="M170.9 191.3h96.6M170.9 191h96.6M170.9 195.5l-.2 .2M178.4 182.7h31.2M178.4 193.6l1.6 .8M180 194.4l.6 .2-.2 .3zM180 194.4l16.4 9.5h22.6M180.1 182.7l.6-.2v.3zM203.4 180.8l.9 1.3M205.1 180.8l-.8 1.3M245 182.1l.3-.2h.9a.83 .83 0 0 1 .9 .8 .83 .83 0 0 1-.9 .8 1.15 1.15 0 0 1-1.4-.5zM245 182.7h1.7"/>
<path d="M245.9 194.9l.1 .6h-.3zM245.9 181.9v1.6M245.9 194h31.5M245.9 193.1l-.2 8.5h22.7M259.2 198.8h2.3M259.5 199.7l.8 1.3M260.3 198.8v2.2M261.2 199.7l-.9 1.3M267.5 195.5h3.9M271.4 195.5v.2M271.4 195.5h.2M271.6 195.5l-.2 .2"/>
<path d="M275.3 193.4h.3l-.2 .6zM275.4 184v10M278.5 195.8h.3l-.1 .6zM278.7 184v12.4M336.7 183.4h8M338.6 187.8h.3l-.2 .6zM338.7 183.4v7M338.7 183.4l.2 .6h-.3zM342.7 181.8l.6-.2v.4zM342.7 181.8h4.9M344.1 181.6l.6 .2-.6 .2zM344.7 183.4a2.49 2.49 0 0 1 2.5 2.5 2.49 2.49 0 0 1-2.5 2.5h-8"/>
<path d="M356.8 183.8h10.2M151.2 208.2v5l1.2 6.6M151.2 208.2h.7M151.9 208.2l.2 4.6 .8 6.5M151.9 208.2h1.7M152.4 219.8a1.8 1.8 0 0 0 2.1 1.4h-.1a1.59 1.59 0 0 1-1.4-1M152.9 219.3v.4M152.9 219.7l.1 .5M152.9 219.7l-.5 .1M153.6 208.2l.2 4.4 .7 6.6M154.5 219.2l-1.6 .1M154.5 219.2h3.8v1.6"/>
<path d="M157.3 219.4v1.6M157.3 219.4h1M166.9 201h2.3M166.9 219.5h2.3M166.9 202.5h2.3M169.2 219.5v1.5M169.2 201v1.5M169.2 201h19.8v2.6h-1M169.2 202.5v2h18.3M169.2 204.4h18.3M169.2 219.1h18.3M169.2 202.8h19.8"/>
<path d="M187.5 205.5v1.2h.5M187.5 204.5h.2v1.9h-.2M187.5 204.5v1M187.5 204.4v.1M187.5 202.8h.1M187.5 202.8v1.6M187.5 202.8v.1M187.5 201h.1M187.5 219.1v1.9M187.5 201h.2M187.5 205.5h.9M187.5 204.3h.5"/>
<path d="M187.7 204.5h.7v1M187.7 201h.1M188 206.4v.3M188 204.3v.2M188 206.7v8.6h1v2.2M188 211h8.2M188.4 205.5v.9h-.7M189 217.5l-19.8 .2M189 215.4l1 .1v.9M189 202.2h7.2v8.8M189 217.8h-1v1.4l-.5-.1M189 203.3h-1v1"/>
<path d="M189 201.2h.4v2h-.4M189 217.5h-19.8v2M189 216.4h1M189.2 215.4v2M189.2 201.2v2M189.4 215.5v1.9h-.4M189.4 201.3h.6v1.8h-.6M190 216.4v.9h-.6M190 216.8h5.5v4.9h-7.9v-.7h-20.7M196.2 211v8.8h-.7M200.2 204.3l-1.1 2.8M210.7 201.1h2.3"/>
<path d="M211 202l.8 1.3M211.8 201.1v2.2M212.7 202l-.9 1.3M249.6 202l-1.1 2.8M146.1 220.6h.3l-.1 .6zM153 220.2h4.3M157.3 221h1M158.3 220.8v.4M158.3 220.8h4.6M162.9 221.1v.1M162.9 220.7v.4M162.9 220.7h4"/>
<path d="M166.8 221.2h-22.5M166.9 220.7l-.1 .5M178.9 221v1.1h6.1v-1.1M180.8 222.1v1.8h2.5v-1.8M187.5 220.5h8M188 221.7v1.8h7.1v-1.8M189.1 221.7v1.8M190.9 220.5v1.2M4 245.2h123v47.8M4 253.7h123M4 259.4h123M52.4 245.2v47.8"/>
<path d="M83.5 253.7v5.7M104.7 253.7v5.7M216 253h200M216 248h65M216 258h65M228.6 243v15M255.2 243v15M281 243v50M296 243v30M346 243v30M361 243v30M381 253v20"/>
<path d="M392 253v20M416 243h-200v50M4 265h123M4 270.6h123M4 276.2h123M84.9 279.3h1.3M85.5 278.6v1.3M216 278h65M216 273h200M216 263h165M216 268h65M231 263v15"/>
<path d="M256 263v15M311 273v20M393.4 260.5l9-2.5v10l-9-2.5zM4 281.8h123M4 287.4h123M83.5 287.4v5.6M84.9 280.6h1.3M104.7 287.4v5.6M267.4 287.2h1.2M267.4 286h1.2M268 285.5v1.1"/>
<circle cx="172.7" cy="79.2" r=".96"/>
<circle cx="172.7" cy="79.2" r="1.01"/>
<circle cx="172.7" cy="69.2" r=".99"/>
<circle cx="172.7" cy="69.2" r=".95"/>
<circle cx="179.2" cy="62.8" r=".9"/>
<circle cx="189.7" cy="63.3" r=".83"/>
<circle cx="189.7" cy="63.3" r="1"/>
<circle cx="196.1" cy="63.3" r="1.16"/>
<circle cx="196.1" cy="63.3" r="1.12"/>
<circle cx="202.2" cy="63.3" r=".41"/>
<circle cx="202.2" cy="63.3" r="1"/>
<circle cx="202.2" cy="63.3" r=".83"/>
<circle cx="208.4" cy="63.3" r="1.15"/>
<circle cx="208.4" cy="63.3" r="1.11"/>
<circle cx="214.7" cy="63.3" r="1"/>
<circle cx="214.7" cy="63.3" r=".83"/>
<circle cx="245.9" cy="62.8" r=".9"/>
<circle cx="265.8" cy="69.2" r=".95"/>
<circle cx="265.8" cy="79.2" r=".99"/>
<circle cx="265.8" cy="69.2" r=".99"/>
<circle cx="265.8" cy="79.2" r=".96"/>
<circle cx="179.2" cy="85.5" r=".9"/>
<circle cx="189.7" cy="85" r=".83"/>
<circle cx="189.7" cy="85" r="1"/>
<circle cx="196" cy="85" r="1.16"/>
<circle cx="196.1" cy="85" r="1.12"/>
<circle cx="202.2" cy="85" r=".82"/>
<circle cx="202.2" cy="85" r=".41"/>
<circle cx="202.2" cy="85" r="1"/>
<circle cx="208.4" cy="85" r="1.15"/>
<circle cx="208.4" cy="85" r="1.11"/>
<circle cx="212.6" cy="94.2" r="1"/>
<circle cx="214.7" cy="85" r="1"/>
<circle cx="214.7" cy="85" r=".83"/>
<circle cx="237.1" cy="88.3" r=".87"/>
<circle cx="379.1" cy="120" r=".91"/>
<circle cx="172.6" cy="128.3" r=".95"/>
<circle cx="172.6" cy="128.4" r="1"/>
<circle cx="193.9" cy="123.2" r=".86"/>
<circle cx="193.9" cy="123.1" r=".9"/>
<circle cx="193.9" cy="123.1" r=".99"/>
<circle cx="198.1" cy="120" r=".9"/>
<circle cx="198.1" cy="120" r=".99"/>
<circle cx="198.1" cy="120" r=".34"/>
<circle cx="200.9" cy="120" r=".87"/>
<circle cx="200.9" cy="120" r=".9"/>
<circle cx="203.6" cy="120" r=".86"/>
<circle cx="203.6" cy="120" r=".9"/>
<circle cx="211.2" cy="123.1" r=".87"/>
<circle cx="211.2" cy="123.1" r="1"/>
<circle cx="211.2" cy="123.2" r=".9"/>
<circle cx="237.2" cy="123.1" r=".87"/>
<circle cx="237.2" cy="123.1" r="1"/>
<circle cx="244.6" cy="123.1" r=".87"/>
<circle cx="244.6" cy="123.1" r="1"/>
<circle cx="265.9" cy="128.3" r=".95"/>
<circle cx="265.9" cy="128.3" r="1"/>
<circle cx="334.2" cy="132.7" r="1.13"/>
<circle cx="334.2" cy="132.7" r="1.5"/>
<circle cx="334.2" cy="132.7" r="1.33"/>
<circle cx="356.2" cy="132.7" r="1.34"/>
<circle cx="356.2" cy="132.7" r="1.13"/>
<circle cx="356.2" cy="132.7" r="1.5"/>
<circle cx="364.5" cy="123.5" r=".92"/>
<circle cx="364.7" cy="134.4" r=".92"/>
<circle cx="365.3" cy="120.8" r=".97"/>
<circle cx="365.3" cy="137.3" r=".96"/>
<circle cx="368" cy="138" r=".91"/>
<circle cx="368" cy="138" r=".98"/>
<circle cx="368.1" cy="120.2" r=".91"/>
<circle cx="373.5" cy="129" r="8.8"/>
<circle cx="379" cy="137.8" r=".92"/>
<circle cx="381.8" cy="120.8" r=".97"/>
<circle cx="381.8" cy="137.3" r=".96"/>
<circle cx="382.4" cy="123.6" r=".91"/>
<circle cx="334.2" cy="140.2" r="1.14"/>
<circle cx="334.2" cy="140.2" r="1.49"/>
<circle cx="334.2" cy="140.2" r="1.32"/>
<circle cx="356.2" cy="140.2" r="1.33"/>
<circle cx="356.2" cy="140.2" r="1.14"/>
<circle cx="356.2" cy="140.2" r="1.49"/>
<circle cx="179.2" cy="171.3" r=".9"/>
<circle cx="193.7" cy="168.6" r=".42"/>
<circle cx="201.4" cy="168.6" r=".4"/>
<circle cx="203.7" cy="168.5" r=".4"/>
<circle cx="211.4" cy="168.5" r=".42"/>
<circle cx="212.6" cy="171.3" r=".9"/>
<circle cx="237" cy="168.6" r=".39"/>
<circle cx="244.7" cy="168.5" r=".41"/>
<circle cx="245.9" cy="171.3" r=".9"/>
<circle cx="179.2" cy="194" r=".9"/>
<circle cx="179.2" cy="182.7" r=".83"/>
<circle cx="190.6" cy="180.9" r=".99"/>
<circle cx="212.6" cy="194" r=".9"/>
<circle cx="212.6" cy="182.7" r=".83"/>
<circle cx="245.6" cy="182.7" r="2.43"/>
<circle cx="245.9" cy="194" r=".9"/>
<circle cx="199.6" cy="205.7" r=".98"/>
<circle cx="249.1" cy="203.4" r=".99"/>
</g>
<path d="M412.4 262.3a2.5 2.5 0 0 0-4.1-1.1 2.5 2.5 0 0 0 1 4.2 2.5 2.5 0 0 0 3.2-2.9l-.1-.2" fill="none" stroke="#000" stroke-width=".3" stroke-dasharray="30.5 1.3 1.3 1.3" stroke-dashoffset="24.5" stroke-linecap="butt"/>
<path d="M414.8 261.5a5 5 0 0 0-8.3-2 5 5 0 0 0 2.2 8.3 5 5 0 0 0 6.2-6l-.1-.3" fill="none" stroke="#000" stroke-width=".3" stroke-dasharray="30.5 1.3 1.3 1.3" stroke-dashoffset="16.7" stroke-linecap="butt"/>
<path d="M345.2 129v15.5" fill="none" stroke="#000" stroke-width=".3" stroke-dasharray="30.5 1.3 1.3 1.3" stroke-dashoffset="24.6"/>
<path d="M245.1 182.7h-.9M245.9 183.5v.8M245.9 181.8v-.8M246.7 182.7h.9" fill="none" stroke="#000" stroke-width=".3" stroke-dasharray="30.5 1.3 1.3 1.3"/>
<path d="M410 255.7v14.9" fill="none" stroke="#000" stroke-width=".3" stroke-dasharray="30.5 1.3 1.3 1.3" stroke-dashoffset="25"/>
<path d="M403.4 263l12.6-.1" fill="none" stroke="#000" stroke-width=".3" stroke-dasharray="30.5 1.3 1.3 1.3" stroke-dashoffset="26.1"/>
<path d="M216 248v5" fill="none" stroke="#000" stroke-width=".3" stroke-dasharray="30.5 1.3 1.3 1.3" stroke-dashoffset="29.9"/>
<path d="M176.4 85v-21.7M202.2 85v-21.7M235.6 85v-21.7M261.4 85v-21.7" fill="none" stroke="#f00" stroke-width=".3" stroke-dasharray="30.5 1.3 1.3 1.3" stroke-dashoffset="21.6"/>
<g fill="#000">
<path d="M331.1 141.3l.5 .3h-.6z"/>
<path d="M151.2 32.2l.6-.2v.3zM175.8 32l.6 .2-.6 .1z"/>
<path d="M201.6 25.5l.6 .2-.6 .1zM151.2 25.7l.6-.2v.3zM271 54.5l.6 .1-.6 .2zM261.4 54.6l.6-.1v.3zM235 25.5l.5 .2-.5 .1zM202.2 25.7l.6-.2v.3z"/>
<path d="M222.1 63.3l.1 .6h-.3zM221.9 84.4h.3l-.1 .6zM275.4 171.3l.2 .6h-.3zM275.3 193.4h.3l-.2 .6zM278.7 169l.1 .6h-.3zM278.5 195.8h.3l-.1 .6z"/>
<path d="M151.2 113l.6-.2v.3zM271 112.8l.6 .2-.6 .1zM189.7 58.3l.6-.1v.3zM214.1 58.2l.6 .1-.6 .2zM179.7 48.4l.6-.1v.3zM224.1 48.3l.6 .1-.6 .2zM189.7 85.8l-.1 .6h.3zM202.2 85.8l-.1 .6h.3zM345.2 145.4l.6-.1v.3zM358.3 145.3l.6 .1-.6 .2zM151.2 164l.6-.1v.3zM178.6 163.9l.6 .1-.6 .2zM180 194.4l.4 .5 .2-.3zM245.9 194.9l-.2 .6h.3zM180.1 182.7l.6 .1v-.3z"/>
<path d="M327.3 142.2h.3l-.2 .6zM327.4 116.8l.2 .6h-.3z"/>
<path d="M344.6 145.3l.6 .1-.6 .2zM331.6 145.4l.6-.1v.3zM271 163.9l.6 .1-.6 .2zM245.9 164l.6-.1v.3zM344.1 181.6l.6 .2-.6 .2zM342.7 181.8l.6-.2v.4z"/>
<path d="M179.2 164l.6-.1v.3zM211.9 163.9l.6 .1-.6 .2z"/>
<path d="M212.5 164l.6-.1v.3zM245.3 163.9l.6 .1-.6 .2z"/>
<path d="M338.7 183.4l.2 .6h-.3zM338.6 187.8h.3l-.2 .6z"/>
<path d="M146.1 220.6h.3l-.1 .6zM146.3 171.8l.1 .6h-.3z"/>
</g>
<g font-size="6.3">
<text x="282.1" y="250.3">名称</text>
<text x="347.1" y="250.3">图号</text>
<text x="282.1" y="260.3">材质</text>
<text x="347.1" y="260.3">质量</text>
<text x="383.3" y="262.1">视</text>
<text x="383.3" y="269.9">图</text>
<text x="282.1" y="270.3">版次</text>
<text x="347.1" y="270.3">比例</text>
</g>
<g font-size="4.2">
<text x="4.8" y="237.6">注意：1.行走平行度（正面+侧面），450行程内，≤±0.03mm，1000行程内，≤±0.05mm。</text>
<text x="12.2" y="243.3">2.本体形变，450行程内，≤±0.03mm，1000行程内，≤±0.05mm。</text>
<text x="18.6" y="251.3">型号/规格</text>
<text x="70.6" y="251.3">GTH8-100-BR-M20-C4</text>
<text x="301.9" y="249.5">GTH8-100-BR-M20-C4</text>
<text x="14.4" y="258.3">螺杆型号/规格</text>
<text x="19.7" y="263.9">有效行程</text>
<text x="63.7" y="258.3">1605</text>
<text x="86.5" y="263.9">100</text>
<text x="89.9" y="258.3">1610</text>
<text x="111.7" y="258.3">1620</text>
<text x="19.7" y="269.5">精度等级</text>
<text x="87.6" y="269.5">C7</text>
<text x="259" y="267">2022/9/23</text>
<text x="19.7" y="275.2">马达容量</text>
<text x="70.6" y="275.2">200/400W（无刹车）</text>
<text x="15.4" y="280.8">重复定位精度</text>
<text x="86.7" y="280.8">0.02</text>
<text x="9.1" y="286.4">感应开关方式及数量</text>
<text x="72.7" y="286.4">外挂型三只（C4）</text>
<text x="15.5" y="292">建议最快速度</text>
<text x="60.5" y="292">250MM/S</text>
<text x="86.7" y="292">500MM/S</text>
<text x="106.4" y="292">1000MMM/S</text>
</g>
<g font-size="4.1">
<text x="249" y="184.2">I</text>
<text x="360.9" y="182.7">I</text>
<text x="356.8" y="187.9">1 : 1</text>
</g>
<g font-size="3.5">
<text x="159.2" y="26.9">153 滑台原点位置</text>
<text x="206.4" y="26.9">100 有效行程</text>
<text x="114.2" y="33.4">75.50 滑台极限位置 1</text>
<text x="204.2" y="49.7">135</text>
<text x="205.1" y="59.6">75</text>
<text x="273.4" y="55.9">30.50 滑台极限位置 1</text>
<text x="223.4" y="75.5" transform="rotate(-90 223.4 75.5)">65</text>
<text x="168.7" y="95.5">4 x M6 贯穿</text>
<text x="203.8" y="95.4">2 x</text>
<text x="215.6" y="95.4">5</text>
<text x="223.9" y="95.4">8</text>
<text x="211.1" y="114.2">361</text>
<text x="328.7" y="131.5" transform="rotate(-90 328.7 131.5)">78</text>
<text x="313.4" y="138.9">基准面</text>
<text x="334.3" y="146.7">40.70</text>
<text x="350.9" y="146.7">41</text>
<text x="165.2" y="165.3">84</text>
<text x="189.3" y="165.3">100</text>
<text x="223.7" y="165.3">100</text>
<text x="249.6" y="165.3">77</text>
<text x="181.8" y="182.2">2 x</text>
<text x="193.4" y="182.2">5 H7</text>
<text x="207.2" y="182.2">4</text>
<text x="276.7" y="183.9" transform="rotate(-90 276.7 183.9)">68</text>
<text x="280" y="183.9" transform="rotate(-90 280 183.9)">82</text>
<text x="347.7" y="183.1">2</text>
<text x="147.5" y="200" transform="rotate(-90 147.5 200)">148</text>
<text x="198" y="203.4">2 x M6</text>
<text x="214.7" y="203.4">15</text>
<text x="248.3" y="201.1">4 x M6</text>
<text x="263.2" y="201.1">15</text>
<text x="338.3" y="201" transform="rotate(-90 338.3 201)">+0.012</text>
<text x="341.8" y="199.2" transform="rotate(-90 341.8 199.2)">0</text>
<text x="202.4" y="206.9">5.40 贯穿</text>
<text x="251.8" y="204.6">5.40 贯穿</text>
<text x="341.8" y="204.5" transform="rotate(-90 341.8 204.5)">5</text>
<text x="221.4" y="246.8">1</text>
<text x="221.4" y="251.8">2</text>
<text x="218.8" y="256.8">序号</text>
<text x="232.2" y="256.8">修 订 版 次</text>
<text x="257.5" y="256.8">设计变更编号</text>
<text x="228.2" y="261.8">设</text>
<text x="240.1" y="261.8">计</text>
<text x="252" y="261.8">变</text>
<text x="263.9" y="261.8">更</text>
<text x="219.1" y="266.7">设 计</text>
<text x="368.3" y="269.3">1:3</text>
<text x="219.1" y="271.7">校 核</text>
<text x="219.1" y="276.7">批 准</text>
<text x="222.9" y="282.7">技术要求：</text>
<text x="231.8" y="287.3">1、未标注公差全部 0.1</text>
<text x="231.7" y="291.8">2、未标注倒角全部C0.3</text>
</g>
</svg>
